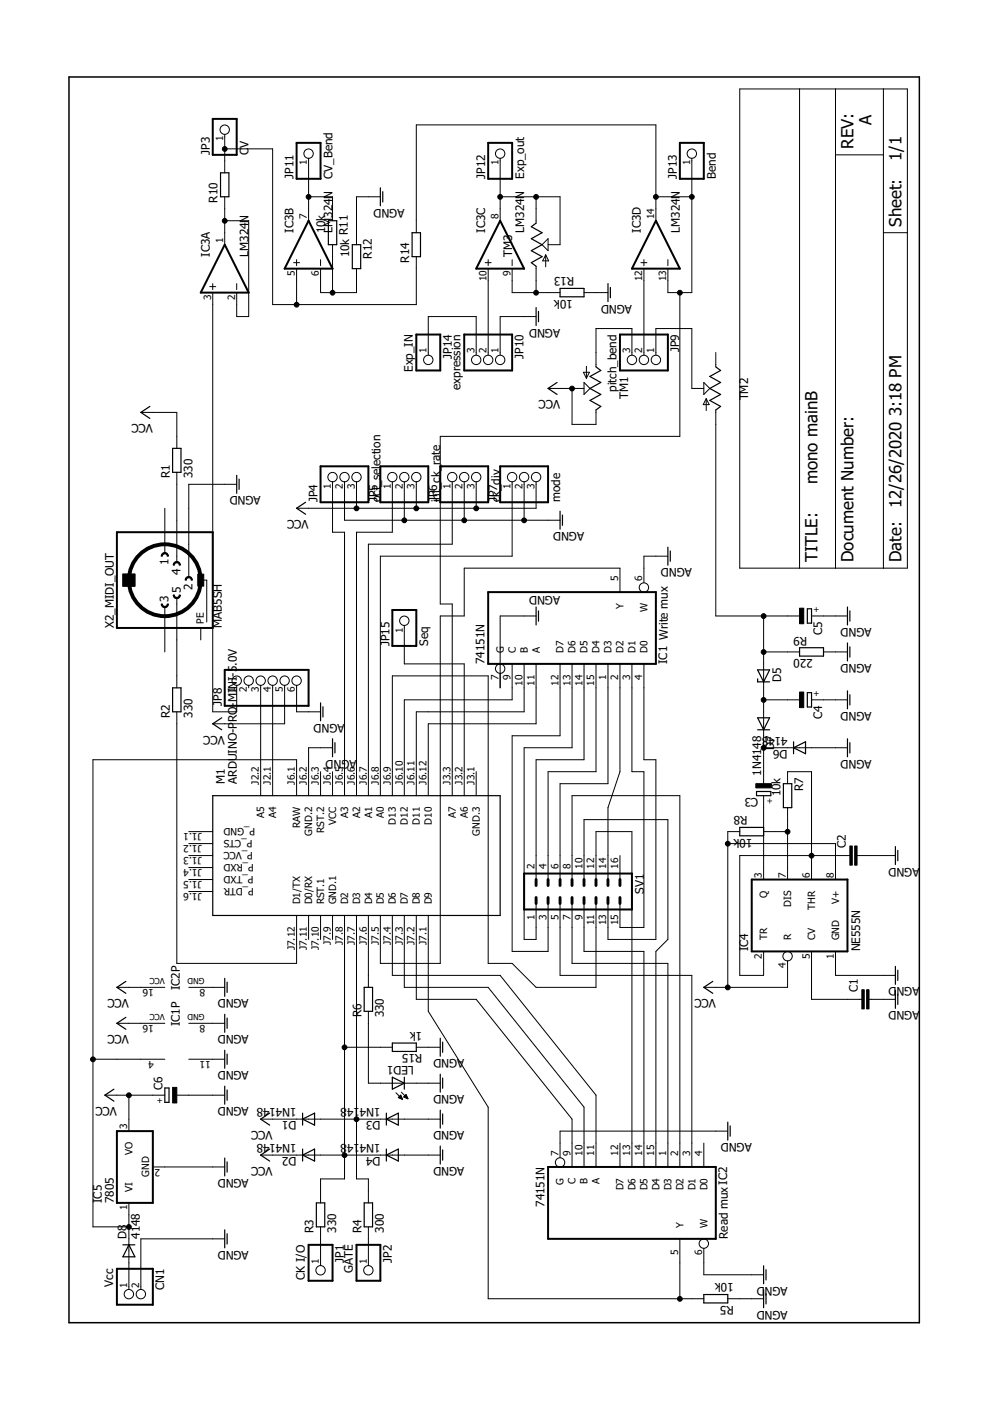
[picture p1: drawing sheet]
<svg xmlns="http://www.w3.org/2000/svg" width="210mm" height="297mm" viewBox="0 0 210 297" stroke-linecap="round" stroke-linejoin="round" font-family="sans-serif">
<g fill="none" stroke="#000" stroke-width=".21">
<path d="M156.8 18.9h35.6v101.6h-35.6zM169.5 18.9v101.6M177.1 18.9v101.6M187.3 18.9v101.6M47.6 31.6h10.2v33h30.5v-10.2M47.6 28.5v8.1M65.4 33.5v13.3M106 33.5v13.3M146.7 33.5v28.5h-5.1v-5M177.1 32.8h10.2M47.6 41.7v10.2M47.6 46.8h5.1v20.3h-2.5v-5.1"/>
<path d="M62.3 55.7h1.2M62.9 55.1v1.2M62.9 57v7.6M65.4 41.7h5.1v5.1M68 55.1v1.2M68 57v5h7.6v-5M70.5 51.9v10.1M80.6 41.7h-5v10.2M102.9 55.7h1.2M103.5 55.1v1.2M103.5 57v18.3M106 41.7h12.7v10.2h-2.5"/>
<path d="M108.6 55.1v1.2M108.6 57v5h10.1M113.7 41.7v5.6M113.7 56.5v5.5M114.9 51.9l1.3-1.3v2.5zM115.7 54v2.6M115.7 54l.6 1.3h-1.2zM135.9 55.7h1.3M136.5 55.1v1.2M136.5 57v18.3M139.1 46.8v-20.3h-50.8v22.8M139.1 41.7h7.6"/>
<path d="M141.6 55.1v1.2M187.3 49.3h5.1M44.5 60.8h1.2M45.1 62v88.9h5.1v-5.6M45.1 60.1v1.3M50.2 60.1v1.3M90.8 75.3v-8.2h10.2v8.2M113.7 67.1h-7.7v8.2M123.7 78.9h1.3l-.7 1.3zM123.8 62h5.1M124.3 77.7v2.5M134 75.3v-5.6h-7.6v8.1"/>
<path d="M139.1 75.3v-5.6h7.6v12.7h2.5M144.1 62v30.5h-50.8v35.6h2.6v40.6M151.8 74.7v3.1M29.9 87.4h7.6v7.7M116.2 82.4h7.6M121.3 82.4v7.6h5.1v-3.1M123.8 81.1l1.3 1.3-1.3 1.2zM149.2 81.1l1.3 1.3-1.3 1.2zM149.7 84.5v2.6M149.7 84.5l.7 1.3h-1.3zM151.8 86.9v43.7h17.7M34.9 107.8v9.5"/>
<path d="M37.5 100.1v19.1M50.2 102.7h-10.2v19.7M70.5 102.1v10.7h2.5v55.9M73 102.1v8.2h45.7M75.6 102.1v5.7M83.2 102.1v10.7h-7.6v55.9M85.7 102.1v8.2M88.3 102.1v5.7M95.9 102.1v13.3h-17.8v53.3M98.4 102.1v8.2M101 102.1v5.7M108.6 102.1v15.8h-28v50.8"/>
<path d="M111.1 102.1v8.2M113.7 102.1v5.7h-50.8M141.6 117.9h-5.1v5.6M26.1 121.7h2.5v2.6h-2.5zM34.9 128.7v9.5M37.5 126.8v19M42.6 123h1.2v8.9M42.6 133.1v2.6M85.7 132.6v8.2h12.7v27.9M113.7 130.6h-7.7v15.2M131.4 125.5v-5h-33v10.1h-5.1v73.7h-12.7v-10.2M161.9 130.6v35.6"/>
<path d="M161.9 138.2h7.6M172.1 130.6h7.6M174.6 138.2h5.1M37.5 150.9v53.4h25.4v-10.2M52.7 145.3v.5M55.3 145.3v23.4M57.8 145.3v23.4M60.3 145.3v8.2h-15.2M62.9 145.3v5.6h5.1M70.5 158.5h-5.1v10.2M108.6 140.8v7.6h-22.9v20.3M111.1 140.8v10.1h-22.8v17.8"/>
<path d="M113.7 140.8v12.7h-22.9v15.2M118.7 140.8v15.2h-10.1v45.7h7.6v-10.1M121.3 140.8v17.7h-10.2v40.7h2.6v-7.6M123.8 140.8v20.3h-10.1v25.4M126.4 140.8v22.8h-10.2v22.9M128.9 140.8v25.4h-10.2v20.3M131.4 140.8v22.8l-2.5 7.6v15.3M134 140.8v22.8h2.5v33h-5.1v-5M136.5 140.8v20.3h2.6v38.1h-10.2v-7.6M161.9 158.5h17.8M161.9 148.4h7.6M172.1 148.4h7.6"/>
<path d="M40 176.3h5.1M40 178.9h5.1M62.9 168.7v-7.6h-43.2v99h7.6M68 163.6v5.1M70.5 163.6v5.1M83.2 168.7v-25.4h20.3v61h5.1l5.1 5h12.7v-17.7M101 163.6v5.1M154.3 178.9h22.8v7.6M156.8 176.3h-2.5v33M161.9 176.3h5.1M161.9 168.7v17.8M167 166.2v-2.6h5.1v22.9"/>
<path d="M167 171.2v15.3M40 181.4h5.1M40 183.9h5.1M40 186.5h5.1M40 189h5.1M65.4 194.1v5.1M68 194.1v5.1M70.5 194.1v5.1M73 194.1v55.9h-5v5M75.6 194.1v55.9h2.5v5M78.1 194.1v15.2M83.2 194.1v12.7h22.8l20.4 25.4v15.2"/>
<path d="M85.7 194.1v15.2h17.8l20.3 25.4v12.7M88.3 194.1v17.8h12.7l20.3 25.4v10.1M90.8 194.1v20.3l12.7 20.3v40.7h45.7M118.7 191.6v15.2h28v40.6M121.3 186.5v-17.8h22.8v78.7M121.3 191.6v12.7h20.3v43.1M123.8 191.6v10.1h12.7v45.7M123.8 186.5v-12.7h17.8v25.4l-2.5 2.5v45.7M126.4 186.5v-10.2h7.6v71.1M131.4 181.4v5.1M180.2 181.4h-23.4v25.4h5.1v-5.1M181.7 181.4h8.1"/>
<path d="M24.8 217h10.1M24.8 209.3h10.1M40 217h7.6M40 209.3h7.6M78.1 214.4v15.3h15.2M167 203.7v5.6h-17.8M172.1 201.7v10.2h10.6M177.1 201.7v5.1h12.7M184.3 211.9h5.5M19.7 224.6h15.2M22.2 232.2h12.7M27.3 232.2v7.6"/>
<path d="M37.5 232.2h10.1M40 224.6h7.6M55.3 237.3h38M73 222h10.2M83.9 231.7l1.4 1.4M84.5 232.7h.1M84.6 232.6v.2M84.7 232.4v.4M84.9 232.3v.6M85 232.2l-.5 .5 .8 .4M85 232.2l.3 .9M85 232.2v.7"/>
<path d="M85.1 231.6l1.4 1.4M85.1 232.5v.5M85.2 232.7v.3M85.3 233v.1M85.6 232.6l.5-.5 .4 .9zM85.7 232.5v.1M85.8 232.4v.3M85.9 232.2v.5M86.1 232.1v.7M86.2 232.2v.6M86.3 232.5v.4M86.4 232.8v.1"/>
<path d="M88.3 222h5M154.3 239.8h-35.6v5.6M27.3 255v18.4M32.4 247.4h15.2M55.3 244.9h38M131.4 242.4v5M149.2 242.4v5M47.6 262.7h-17.7v10.7M68 260.1v8.2M78.1 260.1v8.2M144.1 262.7v12.7M149.2 264.6v5.7h12.7"/>
<path d="M154.3 275.4h7.6"/>
<circle cx="47.6" cy="27.5" r=".99"/>
<circle cx="65.4" cy="32.6" r=".99"/>
<circle cx="106" cy="32.6" r=".99"/>
<circle cx="146.7" cy="32.6" r=".99"/>
<circle cx="90.8" cy="76.3" r=".99"/>
<circle cx="101" cy="76.3" r=".99"/>
<circle cx="103.5" cy="76.3" r=".99"/>
<circle cx="106" cy="76.3" r=".99"/>
<circle cx="134" cy="76.3" r=".99"/>
<circle cx="136.5" cy="76.3" r=".99"/>
<circle cx="139.1" cy="76.3" r=".99"/>
<circle cx="70.5" cy="101.2" r=".99"/>
<circle cx="73" cy="101.2" r=".99"/>
<circle cx="75.6" cy="101.2" r=".99"/>
<circle cx="83.2" cy="101.2" r=".99"/>
<circle cx="85.7" cy="101.2" r=".99"/>
<circle cx="88.3" cy="101.2" r=".99"/>
<circle cx="95.9" cy="101.2" r=".99"/>
<circle cx="98.4" cy="101.2" r=".99"/>
<circle cx="101" cy="101.2" r=".99"/>
<circle cx="108.6" cy="101.2" r=".99"/>
<circle cx="111.1" cy="101.2" r=".99"/>
<circle cx="113.7" cy="101.2" r=".99"/>
<circle cx="85.7" cy="131.6" r=".99"/>
<circle cx="136.5" cy="124.6" r=".99"/>
<circle cx="50.2" cy="144.3" r=".99"/>
<circle cx="52.7" cy="144.3" r=".99"/>
<circle cx="55.3" cy="144.3" r=".99"/>
<circle cx="57.8" cy="144.3" r=".99"/>
<circle cx="60.3" cy="144.3" r=".99"/>
<circle cx="62.9" cy="144.3" r=".99"/>
<circle cx="106" cy="141.8" r=".99"/>
<circle cx="167" cy="202.7" r=".99"/>
<circle cx="118.7" cy="246.5" r=".99"/>
<circle cx="27.3" cy="274.4" r=".99"/>
<circle cx="29.9" cy="274.4" r=".99"/>
<circle cx="68" cy="269.3" r=".99"/>
<circle cx="78.1" cy="269.3" r=".99"/>
<circle cx="149.2" cy="263.7" r=".99"/>
</g>
<g fill="none" stroke="#000" stroke-width=".25">
<path d="M46.8 36.6h1.7v5.1h-1.7zM80.6 39.8v3.8M69.6 46.8h1.8v5.1h-1.8zM74.7 51.9h1.8v5.1h-1.8zM81.2 40.6v2.2M87.4 49.3h1.8v5.1h-1.8zM113.7 47.3l-1.1 .8 2.3 1.2-2.3 1.3 2.3 1.3-2.3 1.2 2.3 1.3-2.3 1.3 1.1 .8M113.7 65.2v3.8M114.2 66v2.2M118.7 61.2h5.1v1.7h-5.1zM126.4 77.8l1 .7-2.3 1.3 2.3 1.3-2.3 1.3 2.3 1.2-2.3 1.3 2.3 1.3-1 .7M128.9 60.1v3.8"/>
<path d="M129.4 60.9v2.2M151.8 77.8l1 .7-2.3 1.3 2.3 1.3-2.3 1.3 2.3 1.2-2.3 1.3 2.3 1.3-1 .7M31.8 86.2l-1.9 1.2 1.9 1.3M36.6 95.1h1.8v5h-1.8zM118.1 81.1l-1.9 1.3 1.9 1.2M50.2 100.8v3.8M50.7 101.6v2.2M64.8 106.5l-1.9 1.3 1.9 1.2M118.7 108.4v3.8M119.3 109.2v2.2M141.6 116v3.8M142.1 116.8v2.2"/>
<path d="M113.7 128.7v3.8M114.2 129.5v2.2M169.5 137.3h5.1v1.8h-5.1zM171.2 129.1h.9v3h-.9zM179.7 128.7v3.8M179.7 136.3v3.8M180.2 129.5v2.2M180.2 137.1v2.2M36.6 145.8h1.8v5.1h-1.8zM47 152.2l-1.9 1.3 1.9 1.2M68 149v3.8M68.5 149.8v2.2"/>
<path d="M70.5 156.6v3.8M71 157.5v2.1M160.6 142h2.6l-1.3 2.6zM160.6 143.9v.7h2.6M160.6 152.2h2.6l-1.3 2.5zM160.6 154.7h2.6M168.3 158.5l2.5-1.2v2.5zM168.3 157.3v2.5M171.2 146.9h.9v3h-.9zM179.7 146.5v3.8M179.7 156.6v3.8M180.2 147.3v2.2"/>
<path d="M180.2 157.5v2.1M45.1 168.7h60.9v25.4h-60.9zM156.8 175.4h5.1v1.8h-5.1zM160.4 167.8h3v.9h-3zM166.1 166.2h1.8v5h-1.8zM189.8 179.5v3.8M190.4 180.3v2.2M26.7 215.7l-1.9 1.3 1.9 1.2M26.7 208.1l-1.9 1.2 1.9 1.3M47.6 207.4v3.8M47.6 215.1v3.8M48.2 208.2v2.2"/>
<path d="M48.2 215.9v2.1M77.2 209.3h1.8v5.1h-1.8zM151.1 208.1l-1.9 1.2 1.9 1.3M189.8 204.9v3.8M189.8 210v3.8M190.4 205.7v2.2M190.4 210.8v2.2M24.2 230.9l-2 1.3 2 1.3M34.9 230.7h.9v3h-.9zM47.6 222.7v3.8M47.6 230.3v3.8M48.2 223.5v2.2"/>
<path d="M48.2 231.1v2.2M57.2 236l-1.9 1.3 1.9 1.2M64.2 237.3l2.5-1.3v2.5zM64.2 236v2.5M81.9 237.3l2.6-1.3v2.5zM81.9 236v2.5M83.2 228.4l2.5 1.3-2.5 1.2zM83.2 221.1h5.1v1.8h-5.1zM85.7 228.4v2.5M93.3 220.1v3.8M93.3 227.8v3.8M93.3 235.4v3.8"/>
<path d="M93.9 220.9v2.2M93.9 228.6v2.1M93.9 236.2v2.2M154.3 237.9v3.8M154.8 238.7v2.2M47.6 245.5v3.8M48.2 246.3v2.2M57.2 243.6l-1.9 1.3 1.9 1.3M64.2 243.6v2.6M64.2 244.9l2.5-1.3v2.6zM67.1 255h1.8v5.1h-1.8zM77.2 255h1.8v5.1h-1.8z"/>
<path d="M81.9 243.6v2.6M81.9 244.9l2.6-1.3v2.6zM93.3 243v3.8M93.9 243.8v2.2M26.1 263.9h2.5M27.3 263.9l1.3 2.6h-2.5zM47.6 260.8v3.8M48.2 261.6v2.2M149.2 274.5h5.1v1.7h-5.1zM161.9 268.4v3.8M161.9 273.5v3.8M162.4 269.2v2.2"/>
<path d="M162.4 274.3v2.2"/>
</g>
<g fill="none" stroke="#000" stroke-width=".42">
<path d="M45.1 25.2h5.1v7.6h-5.1zM62.9 30.3h5.1v7.6h-5.1zM103.5 30.3h5.1v7.6h-5.1zM144.1 30.3h5.1v7.6h-5.1zM47.6 51.9l5.1 10.1h-10.1zM65.4 46.8l5.1 10.2h-10.2zM106 46.8l5.1 10.2h-10.1zM139.1 46.8l5 10.2h-10.1zM88.3 70.9h5v7.6h-5zM98.4 70.9h10.2v7.6h-10.2zM131.4 70.9h10.2v7.6h-10.2zM68 98.9h10.1v7.6h-10.1z"/>
<path d="M80.6 98.9h10.2v7.6h-10.2zM93.3 98.9h10.2v7.6h-10.2zM106 98.9h10.2v7.6h-10.2zM24.8 112.8h20.3v20.3h-20.3zM83.2 129.3h5.1v7.6h-5.1zM103.5 125.5h35.6v15.3h-35.6zM47.6 142h17.8v7.6h-17.8zM111.1 185.2h22.9v7.6h-22.9zM159.4 186.5h20.3v15.2h-20.3zM24.8 239.8h7.6v15.2h-7.6zM116.2 247.4h35.6v15.3h-35.6zM24.8 269h7.6v7.6h-7.6z"/>
<path d="M65.4 263.9h5.1v7.6h-5.1zM75.6 263.9h5v7.6h-5z"/>
</g>
<g fill="#000" stroke="#000" stroke-width=".21">
<path d="M34.4 117.4l.5-.2v.2l-.4 .2-.1 .3h-.2z" fill-rule="evenodd"/>
<path d="M34.9 117.2l.6 .2 .2 .5h-.2l-.3-.4-.3-.1z" fill-rule="evenodd"/>
<path d="M36.9 119.3l.6-.2v.2l-.4 .2-.1 .3h-.3z" fill-rule="evenodd"/>
<path d="M37.5 119.1l.5 .2 .2 .5h-.2l-.2-.4-.3-.1z" fill-rule="evenodd"/>
<path d="M34.2 128.1h.2l.2 .4 .3 .1v.2l-.5-.2z" fill-rule="evenodd"/>
<path d="M35.5 128.1h.2l-.1 .3-.3 .4h-.4v-.2l.3-.1z" fill-rule="evenodd"/>
<path d="M36.7 126.2h.3l.1 .3 .4 .2v.2l-.6-.2z" fill-rule="evenodd"/>
<path d="M37.5 126.7l.3-.1 .2-.4h.2v.3l-.4 .4h-.3z" fill-rule="evenodd"/>
<path d="M39.5 122.4l.5-.2v.3l-.4 .2-.1 .3h-.2z" fill-rule="evenodd"/>
<path d="M40 122.2l.6 .2 .2 .6h-.3l-.2-.4-.3-.1z" fill-rule="evenodd"/>
<circle cx="47.6" cy="31.6" r=".51"/>
<circle cx="47.6" cy="46.8" r=".51"/>
<circle cx="65.4" cy="41.7" r=".51"/>
<circle cx="106" cy="41.7" r=".51"/>
<circle cx="113.7" cy="41.7" r=".51"/>
<circle cx="139.1" cy="41.7" r=".51"/>
<circle cx="146.7" cy="41.7" r=".51"/>
<circle cx="62.9" cy="64.6" r=".51"/>
<circle cx="70.5" cy="62.1" r=".51"/>
<circle cx="113.7" cy="62.1" r=".51"/>
<circle cx="144.1" cy="62.1" r=".51"/>
<circle cx="121.3" cy="82.4" r=".51"/>
<circle cx="75.6" cy="107.8" r=".51"/>
<circle cx="85.7" cy="110.3" r=".51"/>
<circle cx="88.3" cy="107.8" r=".51"/>
<circle cx="98.4" cy="110.3" r=".51"/>
<circle cx="101" cy="107.8" r=".51"/>
<circle cx="111.1" cy="110.3" r=".51"/>
<circle cx="161.9" cy="138.2" r=".51"/>
<circle cx="161.9" cy="130.6" r=".51"/>
<circle cx="161.9" cy="148.4" r=".51"/>
<circle cx="161.9" cy="158.6" r=".51"/>
<circle cx="154.3" cy="178.9" r=".51"/>
<circle cx="167" cy="176.3" r=".51"/>
<circle cx="172.1" cy="181.4" r=".51"/>
<circle cx="154.3" cy="209.4" r=".51"/>
<circle cx="19.7" cy="224.6" r=".51"/>
<circle cx="27.3" cy="232.2" r=".51"/>
<circle cx="73" cy="222.1" r=".51"/>
<circle cx="75.6" cy="237.3" r=".51"/>
<circle cx="73" cy="244.9" r=".51"/>
<circle cx="27.3" cy="260.1" r=".51"/>
<circle cx="144.1" cy="275.4" r=".51"/>
</g>
<circle cx="34.9" cy="123" r="7.6" fill="none" stroke="#000" stroke-width=".83"/>
<path d="M26.1 121.7h2.5v2.6h-2.5zM41.9 121.7h1.3v2.6h-1.3zM169.5 128.9h.9v3.3h-.9zM169.5 146.7h.9v3.3h-.9zM160.3 166.2h3.3v.8h-3.3zM180.2 179.4h.5v4h-.5zM181.2 179.4h.5v4h-.5zM182.7 209.8h.5v4.1h-.5zM183.7 209.8h.6v4.1h-.6zM36.6 230.5h.9v3.3h-.9z" fill="#000" stroke="#000" stroke-width=".21"/>
<path d="M14.6 16.3h180.3v264.1h-180.3z" fill="none" stroke="#000" stroke-width=".32"/>
<g fill="none" stroke="#000" stroke-width=".61">
<path d="M113.7 186.5v1.2M113.7 190.3v1.3M116.2 186.5v1.2M116.2 190.3v1.3M118.7 186.5v1.2M118.7 190.3v1.3M121.3 186.5v1.2M121.3 190.3v1.3M123.8 186.5v1.2M123.8 190.3v1.3M126.4 186.5v1.2M126.4 190.3v1.3"/>
<path d="M128.9 186.5v1.2M128.9 190.3v1.3M131.4 186.5v1.2M131.4 190.3v1.3"/>
</g>
<g font-size="3.6">
<text x="184.8" y="26.5" transform="rotate(-90 184.8 26.5)">A</text>
<text x="181" y="31.6" transform="rotate(-90 181 31.6)">REV:</text>
<text x="191.1" y="34.1" transform="rotate(-90 191.1 34.1)">1/1</text>
<text x="191.1" y="48.1" transform="rotate(-90 191.1 48.1)">Sheet:</text>
<text x="191.1" y="88.3" transform="rotate(-90 191.1 88.3)">3:18 PM</text>
<text x="173.3" y="102.7" transform="rotate(-90 173.3 102.7)">mono mainB</text>
<text x="191.1" y="107.8" transform="rotate(-90 191.1 107.8)">12/26/2020</text>
<text x="173.3" y="119.2" transform="rotate(-90 173.3 119.2)">TITLE:</text>
<text x="181" y="119.2" transform="rotate(-90 181 119.2)">Document Number:</text>
<text x="191.1" y="119.2" transform="rotate(-90 191.1 119.2)">Date:</text>
</g>
<g font-size="2.5">
<text x="44.5" y="32.8" transform="rotate(-90 44.5 32.8)">JP3</text>
<text x="52.7" y="32.8" transform="rotate(-90 52.7 32.8)">C</text>
<text x="52.7" y="31.3" transform="rotate(-90 52.7 31.3)">V</text>
<text x="62.2" y="37.9" transform="rotate(-90 62.2 37.9)">JP11</text>
<text x="70.5" y="37.9" transform="rotate(-90 70.5 37.9)">CV_Bend</text>
<text x="102.9" y="37.9" transform="rotate(-90 102.9 37.9)">JP12</text>
<text x="111.1" y="37.9" transform="rotate(-90 111.1 37.9)">Exp_out</text>
<text x="143.5" y="37.9" transform="rotate(-90 143.5 37.9)">JP13</text>
<text x="151.8" y="37.9" transform="rotate(-90 151.8 37.9)">Bend</text>
<text x="46.1" y="43" transform="rotate(-90 46.1 43)">R10</text>
<text x="85.7" y="44.3" transform="rotate(-180 85.7 44.3)">AGND</text>
<text x="62.2" y="49.3" transform="rotate(-90 62.2 49.3)">IC3B</text>
<text x="69" y="49.5" transform="rotate(-90 69 49.5)">10k</text>
<text x="70.5" y="49.3" transform="rotate(-90 70.5 49.3)">LM324N</text>
<text x="102.9" y="49.3" transform="rotate(-90 102.9 49.3)">IC3C</text>
<text x="111.1" y="49.3" transform="rotate(-90 111.1 49.3)">LM324N</text>
<text x="135.9" y="49.3" transform="rotate(-90 135.9 49.3)">IC3D</text>
<text x="144.1" y="49.3" transform="rotate(-90 144.1 49.3)">LM324N</text>
<text x="44.5" y="54.4" transform="rotate(-90 44.5 54.4)">IC3A</text>
<text x="52.7" y="54.4" transform="rotate(-90 52.7 54.4)">LM324N</text>
<text x="74.1" y="54.6" transform="rotate(-90 74.1 54.6)">10k R11</text>
<text x="78.9" y="54.9" transform="rotate(-90 78.9 54.9)">R12</text>
<text x="86.8" y="55.7" transform="rotate(-90 86.8 55.7)">R14</text>
<text x="108.6" y="54.4" transform="rotate(-90 108.6 54.4)">TM3</text>
<text x="121.7" y="58.8" transform="rotate(-180 121.7 58.8)">R13</text>
<text x="121.4" y="63.6" transform="rotate(-180 121.4 63.6)">10k</text>
<text x="134" y="64.6" transform="rotate(-180 134 64.6)">AGND</text>
<text x="118.7" y="69.7" transform="rotate(-180 118.7 69.7)">AGND</text>
<text x="95.8" y="76.1" transform="rotate(-90 95.8 76.1)">JP14</text>
<text x="111" y="76.1" transform="rotate(-90 111 76.1)">JP10</text>
<text x="144" y="74.7" transform="rotate(-90 144 74.7)">JP9</text>
<text x="87.5" y="78.9" transform="rotate(-90 87.5 78.9)">Exp_IN</text>
<text x="97.7" y="82.6" transform="rotate(-90 97.7 82.6)">expression</text>
<text x="130.7" y="83.1" transform="rotate(-90 130.7 83.1)">pitch_bend</text>
<text x="32.4" y="90" transform="rotate(-180 32.4 90)">VCC</text>
<text x="118.7" y="84.9" transform="rotate(-180 118.7 84.9)">VCC</text>
<text x="133.2" y="84.6" transform="rotate(-90 133.2 84.6)">TM1</text>
<text x="158.6" y="84.9" transform="rotate(-90 158.6 84.9)">TM2</text>
<text x="36" y="101.4" transform="rotate(-90 36 101.4)">R1</text>
<text x="40.8" y="101.4" transform="rotate(-90 40.8 101.4)">330</text>
<text x="80.7" y="98.8" transform="rotate(-90 80.7 98.8)">ection</text>
<text x="93.4" y="98.6" transform="rotate(-90 93.4 98.6)">rate</text>
<text x="55.3" y="105.2" transform="rotate(-180 55.3 105.2)">AGND</text>
<text x="67.3" y="106.5" transform="rotate(-90 67.3 106.5)">JP4</text>
<text x="80" y="106.5" transform="rotate(-90 80 106.5)">JP5</text>
<text x="80.7" y="106.5" transform="rotate(-90 80.7 106.5)">oct_sel</text>
<text x="92.7" y="106.5" transform="rotate(-90 92.7 106.5)">JP6</text>
<text x="93.4" y="106.5" transform="rotate(-90 93.4 106.5)">i</text>
<text x="93.4" y="105.9" transform="rotate(-90 93.4 105.9)">nt_ck_</text>
<text x="105.4" y="106.5" transform="rotate(-90 105.4 106.5)">JP7</text>
<text x="106" y="106.5" transform="rotate(-90 106 106.5)">ck_div</text>
<text x="118.7" y="106.5" transform="rotate(-90 118.7 106.5)">mode</text>
<text x="65.4" y="110.3" transform="rotate(-180 65.4 110.3)">VCC</text>
<text x="123.8" y="112.8" transform="rotate(-180 123.8 112.8)">AGND</text>
<text x="35.7" y="119.7" transform="rotate(-90 35.7 119.7)">1</text>
<text x="38.2" y="121.8" transform="rotate(-90 38.2 121.8)">4</text>
<text x="38.4" y="125.7" transform="rotate(-90 38.4 125.7)">5</text>
<text x="40.8" y="125" transform="rotate(-90 40.8 125)">2</text>
<text x="146.7" y="120.4" transform="rotate(-180 146.7 120.4)">AGND</text>
<text x="35.7" y="127.6" transform="rotate(-90 35.7 127.6)">3</text>
<text x="118.7" y="126.3" transform="rotate(-180 118.7 126.3)">AGND</text>
<text x="24.2" y="133.1" transform="rotate(-90 24.2 133.1)">X2_MIDI_OUT</text>
<text x="47" y="133.1" transform="rotate(-90 47 133.1)">MAB5SH</text>
<text x="82.6" y="137" transform="rotate(-90 82.6 137)">JP15</text>
<text x="90.8" y="137" transform="rotate(-90 90.8 137)">Seq</text>
<text x="171.2" y="135" transform="rotate(-180 171.2 135)">R9</text>
<text x="174.3" y="134.6" transform="rotate(-90 174.3 134.6)">C5</text>
<text x="184.8" y="133.1" transform="rotate(-180 184.8 133.1)">AGND</text>
<text x="102.7" y="140.8" transform="rotate(-90 102.7 140.8)">74151N</text>
<text x="141.5" y="140.8" transform="rotate(-90 141.5 140.8)">IC1 Write mux</text>
<text x="172.3" y="139.7" transform="rotate(-180 172.3 139.7)">220</text>
<text x="184.8" y="140.8" transform="rotate(-180 184.8 140.8)">AGND</text>
<text x="47" y="149.7" transform="rotate(-90 47 149.7)">JP8</text>
<text x="50.2" y="148.9" transform="rotate(-90 50.2 148.9)">MINI-5.0V</text>
<text x="165.6" y="144.6" transform="rotate(-90 165.6 144.6)">D5</text>
<text x="36" y="152.2" transform="rotate(-90 36 152.2)">R2</text>
<text x="40.8" y="152.2" transform="rotate(-90 40.8 152.2)">330</text>
<text x="50.2" y="153.1" transform="rotate(-90 50.2 153.1)">RO-</text>
<text x="73" y="153.5" transform="rotate(-180 73 153.5)">AGND</text>
<text x="174.3" y="152.4" transform="rotate(-90 174.3 152.4)">C4</text>
<text x="184.8" y="150.9" transform="rotate(-180 184.8 150.9)">AGND</text>
<text x="47.6" y="156" transform="rotate(-180 47.6 156)">VCC</text>
<text x="72.4" y="161.1" transform="rotate(-180 72.4 161.1)">ND</text>
<text x="75.6" y="161.1" transform="rotate(-180 75.6 161.1)">AG</text>
<text x="164.2" y="159.1" transform="rotate(-90 164.2 159.1)">D7</text>
<text x="167" y="156.2" transform="rotate(-180 167 156.2)">4148</text>
<text x="167" y="159" transform="rotate(-180 167 159)">D6</text>
<text x="184.8" y="161.1" transform="rotate(-180 184.8 161.1)">AGND</text>
<text x="47.6" y="166.2" transform="rotate(-90 47.6 166.2)">M1</text>
<text x="50.2" y="166.2" transform="rotate(-90 50.2 166.2)">ARDUINO-P</text>
<text x="161.4" y="164.4" transform="rotate(-90 161.4 164.4)">1N4148</text>
<text x="170.3" y="167.8" transform="rotate(-90 170.3 167.8)">R7</text>
<text x="158.5" y="173" transform="rotate(-180 158.5 173)">R8</text>
<text x="160.8" y="169.2" transform="rotate(-180 160.8 169.2)">C3</text>
<text x="165.5" y="168.9" transform="rotate(-90 165.5 168.9)">10k</text>
<text x="159.5" y="177.8" transform="rotate(-180 159.5 177.8)">10k</text>
<text x="179.3" y="179.9" transform="rotate(-90 179.3 179.9)">C2</text>
<text x="194.9" y="183.9" transform="rotate(-180 194.9 183.9)">AGND</text>
<text x="136.5" y="189.4" transform="rotate(-90 136.5 189.4)">SV1</text>
<text x="158.6" y="201.7" transform="rotate(-90 158.6 201.7)">IC4</text>
<text x="182.4" y="201.7" transform="rotate(-90 182.4 201.7)">NE555N</text>
<text x="38.1" y="210" transform="rotate(-90 38.1 210)">IC2P</text>
<text x="194.9" y="209.3" transform="rotate(-180 194.9 209.3)">AGND</text>
<text x="27.3" y="211.9" transform="rotate(-180 27.3 211.9)">VCC</text>
<text x="52.7" y="211.9" transform="rotate(-180 52.7 211.9)">AGND</text>
<text x="76.6" y="215.7" transform="rotate(-90 76.6 215.7)">R6</text>
<text x="81.4" y="215.7" transform="rotate(-90 81.4 215.7)">330</text>
<text x="151.8" y="211.9" transform="rotate(-180 151.8 211.9)">VCC</text>
<text x="181.8" y="210.4" transform="rotate(-90 181.8 210.4)">C1</text>
<text x="194.9" y="214.4" transform="rotate(-180 194.9 214.4)">AGND</text>
<text x="27.3" y="219.5" transform="rotate(-180 27.3 219.5)">VCC</text>
<text x="38.1" y="217.6" transform="rotate(-90 38.1 217.6)">IC1P</text>
<text x="52.7" y="219.5" transform="rotate(-180 52.7 219.5)">AGND</text>
<text x="89.5" y="218.7" transform="rotate(-180 89.5 218.7)">1k</text>
<text x="52.7" y="227.1" transform="rotate(-180 52.7 227.1)">AGND</text>
<text x="87.8" y="226.1" transform="rotate(-180 87.8 226.1)">LED1</text>
<text x="89.5" y="223.5" transform="rotate(-180 89.5 223.5)">R15</text>
<text x="98.4" y="224.6" transform="rotate(-180 98.4 224.6)">AGND</text>
<text x="34.5" y="231" transform="rotate(-90 34.5 231)">C6</text>
<text x="98.4" y="232.2" transform="rotate(-180 98.4 232.2)">AGND</text>
<text x="24.8" y="234.7" transform="rotate(-180 24.8 234.7)">VCC</text>
<text x="57.8" y="239.8" transform="rotate(-180 57.8 239.8)">VCC</text>
<text x="62.9" y="235" transform="rotate(-180 62.9 235)">1N4148 AGND</text>
<text x="62.9" y="237.8" transform="rotate(-180 62.9 237.8)">D1</text>
<text x="74.9" y="235" transform="rotate(-180 74.9 235)">48</text>
<text x="80.7" y="235" transform="rotate(-180 80.7 235)">1N41</text>
<text x="80.7" y="237.8" transform="rotate(-180 80.7 237.8)">D3</text>
<text x="98.4" y="239.8" transform="rotate(-180 98.4 239.8)">AGND</text>
<text x="62.9" y="242.6" transform="rotate(-180 62.9 242.6)">1N4148</text>
<text x="62.9" y="245.4" transform="rotate(-180 62.9 245.4)">D2</text>
<text x="74.9" y="242.6" transform="rotate(-180 74.9 242.6)">48</text>
<text x="80.7" y="242.6" transform="rotate(-180 80.7 242.6)">1N41</text>
<text x="80.7" y="245.4" transform="rotate(-180 80.7 245.4)">D4</text>
<text x="159.4" y="242.3" transform="rotate(-180 159.4 242.3)">AGND</text>
<text x="52.7" y="250" transform="rotate(-180 52.7 250)">AGND</text>
<text x="57.8" y="247.4" transform="rotate(-180 57.8 247.4)">VCC</text>
<text x="98.4" y="247.4" transform="rotate(-180 98.4 247.4)">AGND</text>
<text x="21.6" y="255" transform="rotate(-90 21.6 255)">IC5</text>
<text x="24.2" y="255" transform="rotate(-90 24.2 255)">7805</text>
<text x="115.4" y="255.9" transform="rotate(-90 115.4 255.9)">74151N</text>
<text x="26.8" y="262.7" transform="rotate(-90 26.8 262.7)">D8</text>
<text x="29.6" y="262.7" transform="rotate(-90 29.6 262.7)">4148</text>
<text x="66.5" y="261.4" transform="rotate(-90 66.5 261.4)">R3</text>
<text x="71.3" y="261.4" transform="rotate(-90 71.3 261.4)">330</text>
<text x="76.6" y="261.4" transform="rotate(-90 76.6 261.4)">R4</text>
<text x="81.4" y="261.4" transform="rotate(-90 81.4 261.4)">300</text>
<text x="154.3" y="262.7" transform="rotate(-90 154.3 262.7)">Read muxIC2</text>
<text x="52.7" y="265.2" transform="rotate(-180 52.7 265.2)">AGND</text>
<text x="72.9" y="267.7" transform="rotate(-90 72.9 267.7)">JP1</text>
<text x="74.8" y="270" transform="rotate(-90 74.8 270)">GATE</text>
<text x="83.1" y="267.7" transform="rotate(-90 83.1 267.7)">JP2</text>
<text x="24" y="272.8" transform="rotate(-90 24 272.8)">Vcc</text>
<text x="34.8" y="273.5" transform="rotate(-90 34.8 273.5)">CN1</text>
<text x="64.7" y="271.3" transform="rotate(-90 64.7 271.3)">CK I/O</text>
<text x="155.6" y="272.1" transform="rotate(-180 155.6 272.1)">10k</text>
<text x="167" y="272.8" transform="rotate(-180 167 272.8)">AGND</text>
<text x="155.6" y="276.9" transform="rotate(-180 155.6 276.9)">R5</text>
<text x="167" y="277.9" transform="rotate(-180 167 277.9)">AGND</text>
</g>
<g font-size="2.1">
<text x="47.3" y="30" transform="rotate(-90 47.3 30)">1</text>
<text x="65.1" y="35.1" transform="rotate(-90 65.1 35.1)">1</text>
<text x="105.7" y="35.1" transform="rotate(-90 105.7 35.1)">1</text>
<text x="146.3" y="35.1" transform="rotate(-90 146.3 35.1)">1</text>
<text x="65.1" y="46.4" transform="rotate(-90 65.1 46.4)">7</text>
<text x="105.7" y="46.4" transform="rotate(-90 105.7 46.4)">8</text>
<text x="138.7" y="46.4" transform="rotate(-90 138.7 46.4)">14</text>
<text x="47.3" y="51.5" transform="rotate(-90 47.3 51.5)">1</text>
<text x="62.5" y="58.5" transform="rotate(-90 62.5 58.5)">5</text>
<text x="67.6" y="58.5" transform="rotate(-90 67.6 58.5)">6</text>
<text x="103.2" y="59.6" transform="rotate(-90 103.2 59.6)">10</text>
<text x="108.2" y="58.5" transform="rotate(-90 108.2 58.5)">9</text>
<text x="136.2" y="59.6" transform="rotate(-90 136.2 59.6)">12</text>
<text x="141.2" y="59.6" transform="rotate(-90 141.2 59.6)">13</text>
<text x="44.7" y="63.6" transform="rotate(-90 44.7 63.6)">3</text>
<text x="49.8" y="63.6" transform="rotate(-90 49.8 63.6)">2</text>
<text x="90.5" y="74.9" transform="rotate(-90 90.5 74.9)">1</text>
<text x="100.6" y="74.9" transform="rotate(-90 100.6 74.9)">3</text>
<text x="103.2" y="74.9" transform="rotate(-90 103.2 74.9)">2</text>
<text x="105.7" y="74.9" transform="rotate(-90 105.7 74.9)">1</text>
<text x="133.6" y="74.9" transform="rotate(-90 133.6 74.9)">3</text>
<text x="136.2" y="74.9" transform="rotate(-90 136.2 74.9)">2</text>
<text x="138.7" y="74.9" transform="rotate(-90 138.7 74.9)">1</text>
<text x="70.1" y="103.6" transform="rotate(-90 70.1 103.6)">1</text>
<text x="72.7" y="103.6" transform="rotate(-90 72.7 103.6)">2</text>
<text x="75.2" y="103.6" transform="rotate(-90 75.2 103.6)">3</text>
<text x="82.8" y="103.6" transform="rotate(-90 82.8 103.6)">1</text>
<text x="85.4" y="103.6" transform="rotate(-90 85.4 103.6)">2</text>
<text x="87.9" y="103.6" transform="rotate(-90 87.9 103.6)">3</text>
<text x="95.5" y="103.6" transform="rotate(-90 95.5 103.6)">1</text>
<text x="98.1" y="103.6" transform="rotate(-90 98.1 103.6)">2</text>
<text x="100.6" y="103.6" transform="rotate(-90 100.6 103.6)">3</text>
<text x="108.2" y="103.6" transform="rotate(-90 108.2 103.6)">1</text>
<text x="110.8" y="103.6" transform="rotate(-90 110.8 103.6)">2</text>
<text x="113.3" y="103.6" transform="rotate(-90 113.3 103.6)">3</text>
<text x="131.1" y="123.2" transform="rotate(-90 131.1 123.2)">5</text>
<text x="136.2" y="123.2" transform="rotate(-90 136.2 123.2)">6</text>
<text x="132.2" y="129.1" transform="rotate(-90 132.2 129.1)">Y</text>
<text x="137.3" y="129.8" transform="rotate(-90 137.3 129.8)">W</text>
<text x="43.2" y="132.3" transform="rotate(-90 43.2 132.3)">PE</text>
<text x="85.4" y="134.1" transform="rotate(-90 85.4 134.1)">1</text>
<text x="106.8" y="138.4" transform="rotate(-90 106.8 138.4)">G</text>
<text x="109.3" y="138.4" transform="rotate(-90 109.3 138.4)">C</text>
<text x="111.9" y="138.4" transform="rotate(-90 111.9 138.4)">B</text>
<text x="114.4" y="138.4" transform="rotate(-90 114.4 138.4)">A</text>
<text x="119.5" y="138.4" transform="rotate(-90 119.5 138.4)">D7</text>
<text x="122" y="138.4" transform="rotate(-90 122 138.4)">D6</text>
<text x="124.6" y="138.4" transform="rotate(-90 124.6 138.4)">D5</text>
<text x="127.1" y="138.4" transform="rotate(-90 127.1 138.4)">D4</text>
<text x="129.7" y="138.4" transform="rotate(-90 129.7 138.4)">D3</text>
<text x="132.2" y="138.4" transform="rotate(-90 132.2 138.4)">D2</text>
<text x="134.7" y="138.4" transform="rotate(-90 134.7 138.4)">D1</text>
<text x="137.3" y="138.4" transform="rotate(-90 137.3 138.4)">D0</text>
<text x="49.8" y="146.8" transform="rotate(-90 49.8 146.8)">1</text>
<text x="52.4" y="146.8" transform="rotate(-90 52.4 146.8)">2</text>
<text x="54.9" y="146.8" transform="rotate(-90 54.9 146.8)">3</text>
<text x="57.4" y="146.8" transform="rotate(-90 57.4 146.8)">4</text>
<text x="60" y="146.8" transform="rotate(-90 60 146.8)">5</text>
<text x="62.5" y="146.8" transform="rotate(-90 62.5 146.8)">6</text>
<text x="105.7" y="144.3" transform="rotate(-90 105.7 144.3)">7</text>
<text x="108.2" y="144.3" transform="rotate(-90 108.2 144.3)">9</text>
<text x="110.8" y="145.4" transform="rotate(-90 110.8 145.4)">10</text>
<text x="113.3" y="145.4" transform="rotate(-90 113.3 145.4)">11</text>
<text x="118.4" y="145.4" transform="rotate(-90 118.4 145.4)">12</text>
<text x="120.9" y="145.4" transform="rotate(-90 120.9 145.4)">13</text>
<text x="123.5" y="145.4" transform="rotate(-90 123.5 145.4)">14</text>
<text x="126" y="145.4" transform="rotate(-90 126 145.4)">15</text>
<text x="128.5" y="144.3" transform="rotate(-90 128.5 144.3)">1</text>
<text x="131.1" y="144.3" transform="rotate(-90 131.1 144.3)">2</text>
<text x="133.6" y="144.3" transform="rotate(-90 133.6 144.3)">3</text>
<text x="136.2" y="144.3" transform="rotate(-90 136.2 144.3)">4</text>
<text x="54.9" y="166.4" transform="rotate(-90 54.9 166.4)">J2.2</text>
<text x="57.4" y="166.4" transform="rotate(-90 57.4 166.4)">J2.1</text>
<text x="62.5" y="166.4" transform="rotate(-90 62.5 166.4)">J6.1</text>
<text x="65.1" y="166.4" transform="rotate(-90 65.1 166.4)">J6.2</text>
<text x="67.6" y="166.4" transform="rotate(-90 67.6 166.4)">J6.3</text>
<text x="70.1" y="166.4" transform="rotate(-90 70.1 166.4)">J6.4</text>
<text x="72.7" y="166.4" transform="rotate(-90 72.7 166.4)">J6.5</text>
<text x="75.2" y="166.4" transform="rotate(-90 75.2 166.4)">J6.6</text>
<text x="77.8" y="166.4" transform="rotate(-90 77.8 166.4)">J6.7</text>
<text x="80.3" y="166.4" transform="rotate(-90 80.3 166.4)">J6.8</text>
<text x="82.8" y="166.4" transform="rotate(-90 82.8 166.4)">J6.9</text>
<text x="85.4" y="166.4" transform="rotate(-90 85.4 166.4)">J6.10</text>
<text x="87.9" y="166.4" transform="rotate(-90 87.9 166.4)">J6.11</text>
<text x="90.5" y="166.4" transform="rotate(-90 90.5 166.4)">J6.12</text>
<text x="95.5" y="166.4" transform="rotate(-90 95.5 166.4)">J3.3</text>
<text x="98.1" y="166.4" transform="rotate(-90 98.1 166.4)">J3.2</text>
<text x="100.6" y="166.4" transform="rotate(-90 100.6 166.4)">J3.1</text>
<text x="56" y="173.5" transform="rotate(-90 56 173.5)">A5</text>
<text x="58.6" y="173.5" transform="rotate(-90 58.6 173.5)">A4</text>
<text x="73.8" y="173.5" transform="rotate(-90 73.8 173.5)">A3</text>
<text x="76.3" y="173.5" transform="rotate(-90 76.3 173.5)">A2</text>
<text x="78.9" y="173.5" transform="rotate(-90 78.9 173.5)">A1</text>
<text x="81.4" y="173.5" transform="rotate(-90 81.4 173.5)">A0</text>
<text x="96.7" y="173.5" transform="rotate(-90 96.7 173.5)">A7</text>
<text x="99.2" y="173.5" transform="rotate(-90 99.2 173.5)">A6</text>
<text x="42.8" y="176.7" transform="rotate(-180 42.8 176.7)">J1.1</text>
<text x="42.8" y="179.2" transform="rotate(-180 42.8 179.2)">J1.2</text>
<text x="53.5" y="178.1" transform="rotate(-180 53.5 178.1)">P_CTS</text>
<text x="54.1" y="175.6" transform="rotate(-180 54.1 175.6)">P_GND</text>
<text x="63.6" y="175.6" transform="rotate(-90 63.6 175.6)">RAW</text>
<text x="66.2" y="177.2" transform="rotate(-90 66.2 177.2)">GND.2</text>
<text x="68.7" y="176.6" transform="rotate(-90 68.7 176.6)">RST.2</text>
<text x="71.3" y="174.9" transform="rotate(-90 71.3 174.9)">VCC</text>
<text x="84" y="174.8" transform="rotate(-90 84 174.8)">D13</text>
<text x="86.5" y="174.8" transform="rotate(-90 86.5 174.8)">D12</text>
<text x="89" y="174.8" transform="rotate(-90 89 174.8)">D11</text>
<text x="91.6" y="174.8" transform="rotate(-90 91.6 174.8)">D10</text>
<text x="101.7" y="177.2" transform="rotate(-90 101.7 177.2)">GND.3</text>
<text x="42.8" y="181.8" transform="rotate(-180 42.8 181.8)">J1.3</text>
<text x="42.8" y="184.3" transform="rotate(-180 42.8 184.3)">J1.4</text>
<text x="53.6" y="180.6" transform="rotate(-180 53.6 180.6)">P_VCC</text>
<text x="53.7" y="185.7" transform="rotate(-180 53.7 185.7)">P_TXD</text>
<text x="53.8" y="183.2" transform="rotate(-180 53.8 183.2)">P_RXD</text>
<text x="113.3" y="184.1" transform="rotate(-90 113.3 184.1)">2</text>
<text x="115.9" y="184.1" transform="rotate(-90 115.9 184.1)">4</text>
<text x="118.4" y="184.1" transform="rotate(-90 118.4 184.1)">6</text>
<text x="120.9" y="184.1" transform="rotate(-90 120.9 184.1)">8</text>
<text x="123.5" y="184.1" transform="rotate(-90 123.5 184.1)">10</text>
<text x="126" y="184.1" transform="rotate(-90 126 184.1)">12</text>
<text x="128.5" y="184.1" transform="rotate(-90 128.5 184.1)">14</text>
<text x="131.1" y="184.1" transform="rotate(-90 131.1 184.1)">16</text>
<text x="42.8" y="186.8" transform="rotate(-180 42.8 186.8)">J1.5</text>
<text x="42.8" y="189.4" transform="rotate(-180 42.8 189.4)">J1.6</text>
<text x="53.8" y="188.3" transform="rotate(-180 53.8 188.3)">P_DTR</text>
<text x="63.6" y="191.8" transform="rotate(-90 63.6 191.8)">D1/TX</text>
<text x="66.2" y="191.8" transform="rotate(-90 66.2 191.8)">D0/RX</text>
<text x="68.7" y="191.8" transform="rotate(-90 68.7 191.8)">RST.1</text>
<text x="71.3" y="191.8" transform="rotate(-90 71.3 191.8)">GND.1</text>
<text x="73.8" y="191.8" transform="rotate(-90 73.8 191.8)">D2</text>
<text x="76.3" y="191.8" transform="rotate(-90 76.3 191.8)">D3</text>
<text x="78.9" y="191.8" transform="rotate(-90 78.9 191.8)">D4</text>
<text x="81.4" y="191.8" transform="rotate(-90 81.4 191.8)">D5</text>
<text x="84" y="191.8" transform="rotate(-90 84 191.8)">D6</text>
<text x="86.5" y="191.8" transform="rotate(-90 86.5 191.8)">D7</text>
<text x="89" y="191.8" transform="rotate(-90 89 191.8)">D8</text>
<text x="91.6" y="191.8" transform="rotate(-90 91.6 191.8)">D9</text>
<text x="161.6" y="186.1" transform="rotate(-90 161.6 186.1)">3</text>
<text x="162.7" y="190.3" transform="rotate(-90 162.7 190.3)">Q</text>
<text x="166.6" y="186.1" transform="rotate(-90 166.6 186.1)">7</text>
<text x="171.7" y="186.1" transform="rotate(-90 171.7 186.1)">6</text>
<text x="176.8" y="186.1" transform="rotate(-90 176.8 186.1)">8</text>
<text x="177.9" y="191.6" transform="rotate(-90 177.9 191.6)">V+</text>
<text x="113.3" y="195.1" transform="rotate(-90 113.3 195.1)">1</text>
<text x="115.9" y="195.1" transform="rotate(-90 115.9 195.1)">3</text>
<text x="118.4" y="195.1" transform="rotate(-90 118.4 195.1)">5</text>
<text x="120.9" y="195.1" transform="rotate(-90 120.9 195.1)">7</text>
<text x="123.5" y="195.1" transform="rotate(-90 123.5 195.1)">9</text>
<text x="126" y="196.2" transform="rotate(-90 126 196.2)">11</text>
<text x="128.5" y="196.2" transform="rotate(-90 128.5 196.2)">13</text>
<text x="131.1" y="196.2" transform="rotate(-90 131.1 196.2)">15</text>
<text x="167.8" y="192.3" transform="rotate(-90 167.8 192.3)">DIS</text>
<text x="172.8" y="192.8" transform="rotate(-90 172.8 192.8)">THR</text>
<text x="62.5" y="201.5" transform="rotate(-90 62.5 201.5)">J7.12</text>
<text x="65.1" y="201.5" transform="rotate(-90 65.1 201.5)">J7.11</text>
<text x="67.6" y="201.5" transform="rotate(-90 67.6 201.5)">J7.10</text>
<text x="70.1" y="200.3" transform="rotate(-90 70.1 200.3)">J7.9</text>
<text x="72.7" y="200.3" transform="rotate(-90 72.7 200.3)">J7.8</text>
<text x="75.2" y="200.3" transform="rotate(-90 75.2 200.3)">J7.7</text>
<text x="77.8" y="200.3" transform="rotate(-90 77.8 200.3)">J7.6</text>
<text x="80.3" y="200.3" transform="rotate(-90 80.3 200.3)">J7.5</text>
<text x="82.8" y="200.3" transform="rotate(-90 82.8 200.3)">J7.4</text>
<text x="85.4" y="200.3" transform="rotate(-90 85.4 200.3)">J7.3</text>
<text x="87.9" y="200.3" transform="rotate(-90 87.9 200.3)">J7.2</text>
<text x="90.5" y="200.3" transform="rotate(-90 90.5 200.3)">J7.1</text>
<text x="161.6" y="203.2" transform="rotate(-90 161.6 203.2)">2</text>
<text x="162.7" y="199.4" transform="rotate(-90 162.7 199.4)">TR</text>
<text x="167.8" y="199.4" transform="rotate(-90 167.8 199.4)">R</text>
<text x="171.7" y="203.2" transform="rotate(-90 171.7 203.2)">5</text>
<text x="172.8" y="199.4" transform="rotate(-90 172.8 199.4)">CV</text>
<text x="176.8" y="203.2" transform="rotate(-90 176.8 203.2)">1</text>
<text x="177.9" y="199.4" transform="rotate(-90 177.9 199.4)">GND</text>
<text x="32.6" y="209.7" transform="rotate(-180 32.6 209.7)">16</text>
<text x="43.5" y="209.7" transform="rotate(-180 43.5 209.7)">8</text>
<text x="166.6" y="205.2" transform="rotate(-90 166.6 205.2)">4</text>
<text x="32.6" y="217.3" transform="rotate(-180 32.6 217.3)">16</text>
<text x="43.5" y="217.3" transform="rotate(-180 43.5 217.3)">8</text>
<text x="32.6" y="224.9" transform="rotate(-180 32.6 224.9)">4</text>
<text x="44.7" y="224.9" transform="rotate(-180 44.7 224.9)">11</text>
<text x="27" y="239.5" transform="rotate(-90 27 239.5)">3</text>
<text x="28.1" y="244.9" transform="rotate(-90 28.1 244.9)">VO</text>
<text x="118.4" y="245.1" transform="rotate(-90 118.4 245.1)">7</text>
<text x="120.9" y="245.1" transform="rotate(-90 120.9 245.1)">9</text>
<text x="123.5" y="245.1" transform="rotate(-90 123.5 245.1)">10</text>
<text x="126" y="245.1" transform="rotate(-90 126 245.1)">11</text>
<text x="131.1" y="245.1" transform="rotate(-90 131.1 245.1)">12</text>
<text x="133.6" y="245.1" transform="rotate(-90 133.6 245.1)">13</text>
<text x="136.2" y="245.1" transform="rotate(-90 136.2 245.1)">14</text>
<text x="138.7" y="245.1" transform="rotate(-90 138.7 245.1)">15</text>
<text x="141.2" y="245.1" transform="rotate(-90 141.2 245.1)">1</text>
<text x="143.8" y="245.1" transform="rotate(-90 143.8 245.1)">2</text>
<text x="146.3" y="245.1" transform="rotate(-90 146.3 245.1)">3</text>
<text x="148.9" y="245.1" transform="rotate(-90 148.9 245.1)">4</text>
<text x="31.6" y="249.5" transform="rotate(-90 31.6 249.5)">GND</text>
<text x="33.9" y="247.8" transform="rotate(-180 33.9 247.8)">2</text>
<text x="119.5" y="251.2" transform="rotate(-90 119.5 251.2)">G</text>
<text x="122" y="251.1" transform="rotate(-90 122 251.1)">C</text>
<text x="124.6" y="251" transform="rotate(-90 124.6 251)">B</text>
<text x="127.1" y="251.1" transform="rotate(-90 127.1 251.1)">A</text>
<text x="27" y="256.6" transform="rotate(-90 27 256.6)">1</text>
<text x="28.1" y="252.7" transform="rotate(-90 28.1 252.7)">VI</text>
<text x="132.2" y="252.4" transform="rotate(-90 132.2 252.4)">D7</text>
<text x="134.7" y="252.4" transform="rotate(-90 134.7 252.4)">D6</text>
<text x="137.3" y="252.4" transform="rotate(-90 137.3 252.4)">D5</text>
<text x="139.8" y="252.4" transform="rotate(-90 139.8 252.4)">D4</text>
<text x="142.4" y="252.4" transform="rotate(-90 142.4 252.4)">D3</text>
<text x="144.9" y="252.4" transform="rotate(-90 144.9 252.4)">D2</text>
<text x="147.4" y="252.4" transform="rotate(-90 147.4 252.4)">D1</text>
<text x="150" y="252.4" transform="rotate(-90 150 252.4)">D0</text>
<text x="144.9" y="260.3" transform="rotate(-90 144.9 260.3)">Y</text>
<text x="150" y="260.3" transform="rotate(-90 150 260.3)">W</text>
<text x="67.6" y="267.9" transform="rotate(-90 67.6 267.9)">1</text>
<text x="77.8" y="267.9" transform="rotate(-90 77.8 267.9)">1</text>
<text x="143.8" y="266.2" transform="rotate(-90 143.8 266.2)">5</text>
<text x="148.9" y="266.2" transform="rotate(-90 148.9 266.2)">6</text>
<text x="27" y="273" transform="rotate(-90 27 273)">1</text>
<text x="29.5" y="273" transform="rotate(-90 29.5 273)">2</text>
</g>
<g font-size="1.8">
<text x="173.8" y="128.8" transform="rotate(-180 173.8 128.8)">+</text>
<text x="173.8" y="146.5" transform="rotate(-180 173.8 146.5)">+</text>
<text x="163.8" y="170.4" transform="rotate(-90 163.8 170.4)">+</text>
<text x="34.9" y="207.4" transform="rotate(-180 34.9 207.4)">VCC</text>
<text x="43.3" y="207.4" transform="rotate(-180 43.3 207.4)">GND</text>
<text x="34.9" y="215" transform="rotate(-180 34.9 215)">VCC</text>
<text x="43.3" y="215" transform="rotate(-180 43.3 215)">GND</text>
<text x="34.5" y="232.8" transform="rotate(-180 34.5 232.8)">+</text>
</g>
</svg>
